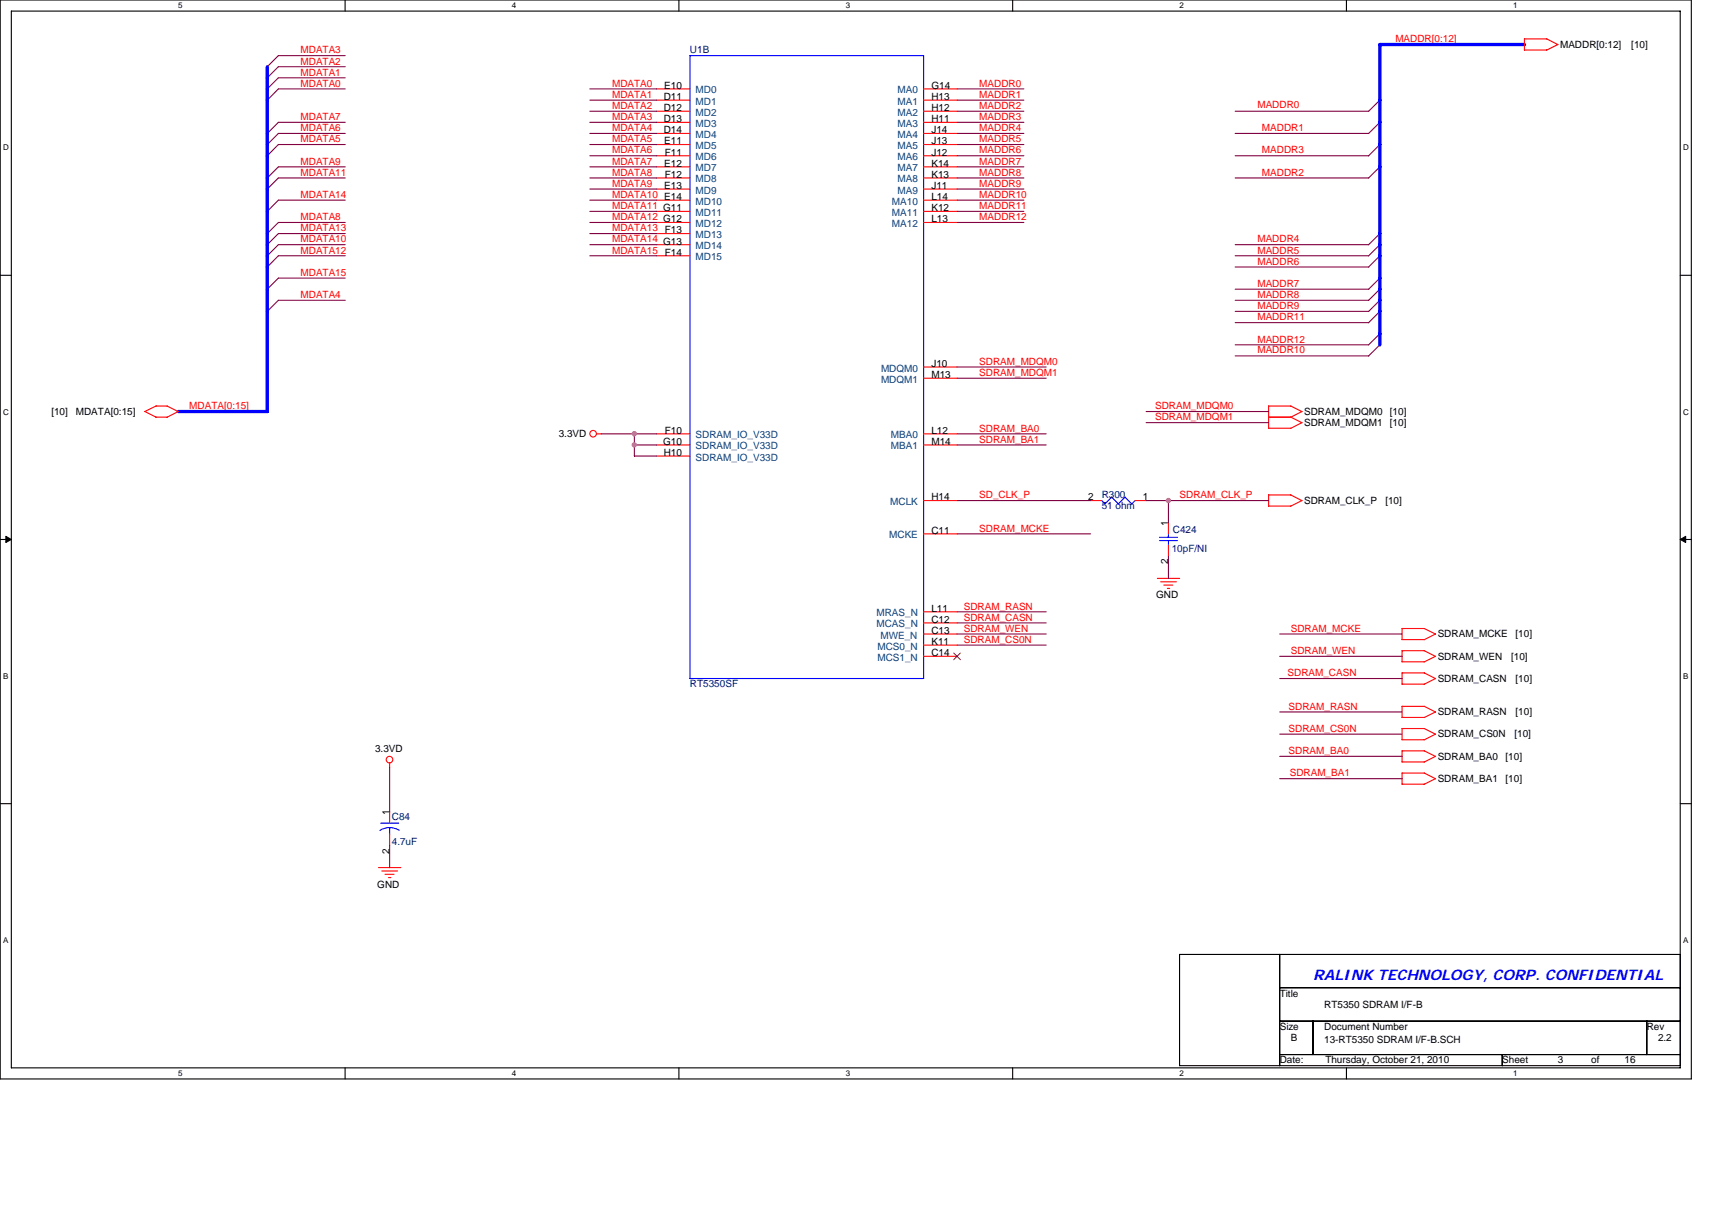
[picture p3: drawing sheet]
<svg xmlns="http://www.w3.org/2000/svg" width="297mm" height="210mm" viewBox="0 0 297 210" stroke-linecap="round" stroke-linejoin="round" font-family="sans-serif">
<path d="M0 0h293.5v187.2h-293.5zM2 1.9h289.5v183.4h-289.5z" fill="none" stroke="#000" stroke-width=".19"/>
<g fill="#fff">
<path d="M30.9 .2h.8v1.6h-.8z"/>
<path d="M30.9 185.5h.8v1.6h-.8z"/>
</g>
<path d="M59.9 0v1.9M59.9 185.3v1.9" fill="none" stroke="#000" stroke-width=".19"/>
<g fill="#fff">
<path d="M88.8 .2h.8v1.6h-.8z"/>
<path d="M88.8 185.5h.8v1.6h-.8z"/>
</g>
<path d="M117.8 0v1.9M117.8 185.3v1.9" fill="none" stroke="#000" stroke-width=".19"/>
<g fill="#fff">
<path d="M146.7 .2h.8v1.6h-.8z"/>
<path d="M146.7 185.5h.8v1.6h-.8z"/>
</g>
<path d="M175.7 0v1.9M175.7 185.3v1.9" fill="none" stroke="#000" stroke-width=".19"/>
<g fill="#fff">
<path d="M204.7 .2h.7v1.6h-.7z"/>
<path d="M204.7 185.5h.7v1.6h-.7z"/>
</g>
<path d="M233.6 0v1.9M233.6 185.3v1.9" fill="none" stroke="#000" stroke-width=".19"/>
<g fill="#fff">
<path d="M262.6 .2h.7v1.6h-.7z"/>
<path d="M262.6 185.5h.7v1.6h-.7z"/>
<path d="M.5 24.8h1v1.6h-1z"/>
<path d="M292 24.8h1v1.6h-1z"/>
<path d="M.5 70.7h1v1.5h-1z"/>
<path d="M292 70.7h1v1.5h-1z"/>
</g>
<path d="M0 47.8h2M291.5 47.8h2" fill="none" stroke="#000" stroke-width=".19"/>
<g fill="#fff">
<path d="M.5 116.5h.9v1.6h-.9z"/>
<path d="M292 116.5h.9v1.6h-.9z"/>
</g>
<path d="M0 93.6h2M291.5 93.6h2" fill="none" stroke="#000" stroke-width=".19"/>
<path d="M1 93.1l1 .5-1 .5zM291.5 93.6l1-.5v1z" fill="#000" stroke="#000" stroke-width=".17"/>
<g fill="#fff">
<path d="M.5 162.4h.9v1.5h-.9z"/>
<path d="M292 162.4h.9v1.5h-.9z"/>
</g>
<path d="M0 139.5h2M291.5 139.5h2M204.7 165.6h86.8v19.3h-86.8zM222 171.4h69.5M222 165.6v19.3M222 177.2h69.5M227.8 177.2v5.8M285.7 177.2v5.8M222 183h69.5M260.6 183v1.9" fill="none" stroke="#000" stroke-width=".19"/>
<g fill="none" stroke="#f00" stroke-width=".19">
<path d="M113.9 15.4h5.8M113.9 17.4h5.8M113.9 19.3h5.8M160.2 15.4h5.8M160.2 17.4h5.8M160.2 19.3h5.8M264.5 8.7h3.9M264.5 6.7v2M264.5 6.8h3.9M268.4 6.8l1.9 .9M270.3 7.7l-2 1M113.9 21.2h5.8"/>
<path d="M113.9 23.2h5.8M113.9 25.1h5.8M113.9 27h5.8M113.9 29h5.8M113.9 36.7h5.8M113.9 34.7h5.8M113.9 32.8h5.8M113.9 30.9h5.8M113.9 38.6h5.8M160.2 21.2h5.8M160.2 23.2h5.8M160.2 25.1h5.8"/>
<path d="M160.2 27h5.8M160.2 29h5.8M160.2 36.7h5.8M160.2 34.7h5.8M160.2 32.8h5.8M160.2 30.9h5.8M160.2 38.6h5.8M113.9 44.4h5.8M113.9 42.5h5.8M113.9 40.5h5.8M27.1 70.5h1.9M27.1 70.4l-2 1 1.9 1h2l1.9-1"/>
<path d="M29 70.5l1.9 .9M103.5 75.3h.8M113.9 75.3h5.8M113.9 77.2h5.8M113.9 79.1h5.8M160.2 75.3h5.8M160.2 63.7h5.8M160.2 65.6h5.8M160.2 77.2h5.8M220.1 72.4h3.9M224 70.5l1.9 .9M224 70.5h-3.9v3.8h3.9"/>
<path d="M225.9 71.4l-2 1 2 1-2 .9M160.2 86.9h5.8M160.2 92.6h5.8M189.2 86.9h2M196.9 86.9h2M202.7 90.7v1.9M202.7 94.6v1.9M224 85.9l1.9 1-1.9 .9h-3.9v-1.9h3.9M160.2 106.2h5.8M160.2 108.1h5.8M160.2 110h5.8M160.2 112h5.8"/>
<path d="M160.2 113.9h5.8M200.8 100.4h3.9M201.4 101h2.7M201.9 101.5h1.6M202.5 102.1h.4M243.3 109.1v1.9h3.8l2-1-2-.9M243.3 109.1h3.8M247.1 112.9l2 1-2 1h-3.8v-2h3.8M247.1 116.8l2 1-2 .9M247.1 116.8h-3.8v1.9h3.8M67.6 132.4v.8M243.3 122.6l-.1 1.9h3.9"/>
<path d="M243.3 126.4v2h3.8l2-1M243.3 134.1v2h3.8M243.3 122.6h3.8M243.3 126.4h3.8M243.3 134.2h3.8M247.1 122.6l2 1M247.1 126.4l2 1M247.1 130.3l2 1-2 .9M247.1 134.2l2 .9M247.1 130.3h-3.8v1.9h3.8M249.1 123.5l-2 1M249.1 135.1l-2 1"/>
<path d="M65.7 150.6h3.9M66.2 151.2h2.8M66.8 151.7h1.6M67.4 152.3h.4M67.6 140.9v2M67.6 144.8v1.9"/>
<circle cx="102.9" cy="75.3" r=".57"/>
<circle cx="67.6" cy="131.8" r=".57"/>
</g>
<path d="M119.7 9.7h40.5v108.1h-40.5zM192.9 86.3l1.1 1.2 1.2-1.2 1.2 1.1M192.9 86.3l-1.2 1.2-.6-.7M196.9 86.9l-.6 .6M201.2 93.2h3.1M201.2 93.8h3.1M202.7 92.6v.6M202.7 93.8v.8M66.1 142.9h3.1M67.6 143.6v1.2M69.3 144.1l-.8-.4-.9-.1-.9 .1-.8 .4" fill="none" stroke="#00f" stroke-width=".19"/>
<path d="M165.5 113.3l1.1 1.2M166.6 113.3l-1.1 1.2" fill="none" stroke="#804000" stroke-width=".17"/>
<g fill="none" stroke="#800040" stroke-width=".19">
<path d="M59.9 15.4h-11.6l-1.9 2M59.9 9.7h-11.6l-1.9 1.9M59.9 11.6h-11.6l-1.9 1.9M59.9 13.5h-11.6l-1.9 2M102.3 19.3h11.7M102.3 17.4h11.7M102.3 15.4h11.7M166 19.3h11.6M166 17.4h11.6M166 15.4h11.6M214.3 19.3h23.2M239.4 17.4l-2 1.9"/>
<path d="M59.9 23.2h-11.6l-1.9 1.9M59.9 25.1h-11.6l-1.9 2M59.9 38.6h-11.6l-1.9 2M59.9 21.2h-11.6l-1.9 2M59.9 30.9h-11.6l-1.9 1.9M59.9 29h-11.6l-1.9 1.9M59.9 34.7h-11.6l-1.9 2M102.3 21.2h11.7M102.3 29h11.7M102.3 25.1h11.7M102.3 23.2h11.7M102.3 27h11.7"/>
<path d="M102.3 34.7h11.7M102.3 36.7h11.7M102.3 30.9h11.7M102.3 32.8h11.7M102.3 38.6h11.7M166 21.2h11.6M166 29h11.6M166 25.1h11.6M166 23.2h11.6M166 27h11.6M166 34.7h11.6M166 36.7h11.6"/>
<path d="M166 30.9h11.6M166 32.8h11.6M166 38.6h11.6M214.3 23.2h23.2M214.3 27h23.2M214.3 30.9h23.2M239.4 29l-2 1.9M239.4 25.1l-2 2M239.4 21.2l-2 2M59.9 42.5h-11.6l-1.9 1.9M59.9 44.4h-11.6l-1.9 2M59.9 40.5h-11.6l-1.9 2"/>
<path d="M59.9 48.3h-11.6l-1.9 1.9M59.9 52.1h-11.6l-1.9 2M102.3 40.5h11.7M102.3 42.5h11.7M102.3 44.4h11.7M214.3 42.5h23.2M214.3 44.4h23.2M214.3 59.8h23.2M214.3 46.3h23.2M214.3 50.2h23.2M214.3 54h23.2M214.3 52.1h23.2"/>
<path d="M214.3 56h23.2M239.4 57.9l-2 2M239.4 48.3l-2 1.9M239.4 59.8l-2 2M239.4 40.5l-2 2M239.4 50.2l-2 1.9M239.4 52.1l-2 2M239.4 42.5l-2 1.9M239.4 54l-2 2M239.4 44.4l-2 2M104.3 75.3h9.7M110.1 75.3v3.8h3.9"/>
<path d="M110.1 77.2h3.9M166 77.2h15.5M166 75.3h15.5M166 63.7h15.5M166 65.6h15.5M198.9 71.4h21.2M198.9 73.3h21.2M214.3 61.8h23.2M166 92.6h23.2M166 86.9h23.2M198.9 86.9h21.2M202.7 86.9v3.8"/>
<path d="M202.7 96.5v3.9M166 110h15.5M166 106.2h15.5M166 112h15.5M166 108.1h15.5M222 110h21.3M222 117.8h21.3M222 113.9h21.3M67.6 133.2v7.7M222 123.5h21.3M222 131.3h21.3M222 127.4h21.3"/>
<path d="M222 135.1h21.3M67.6 146.7v3.9"/>
</g>
<path d="M46.4 11.6v59.8M264.5 7.7h-25.1v52.2M30.9 71.4h15.5" fill="none" stroke="#00f" stroke-width=".57"/>
<g fill="#f0f" stroke="#f0f" stroke-width=".19">
<circle cx="110" cy="77.2" r=".38"/>
<circle cx="110" cy="75.3" r=".38"/>
<circle cx="202.7" cy="86.9" r=".38"/>
</g>
<text font-size="2.5" fill="#00f" x="227.8" y="170.1">RALINK TECHNOLOGY, CORP. CONFIDENTIAL</text>
<g font-size="1.7" fill="#f00">
<text x="52.2" y="9.3">MDATA3</text>
<text x="52.2" y="11.2">MDATA2</text>
<text x="242.1" y="7.3">MADDR[0:12]</text>
<text x="52.2" y="13.1">MDATA1</text>
<text x="52.2" y="15">MDATA0</text>
<text x="106.2" y="17">MDATA1</text>
<text x="106.2" y="15">MDATA0</text>
<text x="169.9" y="17">MADDR1</text>
<text x="169.9" y="15">MADDR0</text>
<text x="52.2" y="20.8">MDATA7</text>
<text x="52.2" y="22.8">MDATA6</text>
<text x="106.2" y="18.9">MDATA2</text>
<text x="106.2" y="20.8">MDATA3</text>
<text x="106.2" y="22.8">MDATA4</text>
<text x="169.9" y="20.8">MADDR3</text>
<text x="169.9" y="18.9">MADDR2</text>
<text x="169.9" y="22.8">MADDR4</text>
<text x="218.2" y="18.7">MADDR0</text>
<text x="218.9" y="22.8">MADDR1</text>
<text x="52.2" y="24.7">MDATA5</text>
<text x="52.2" y="28.6">MDATA9</text>
<text x="106.2" y="28.6">MDATA7</text>
<text x="106.2" y="24.7">MDATA5</text>
<text x="106.2" y="26.6">MDATA6</text>
<text x="169.9" y="26.6">MADDR6</text>
<text x="169.9" y="28.6">MADDR7</text>
<text x="169.9" y="24.7">MADDR5</text>
<text x="218.9" y="26.6">MADDR3</text>
<text x="52.2" y="34.4">MDATA14</text>
<text x="52.2" y="30.5">MDATA11</text>
<text x="106.2" y="34.4">MDATA10 E14</text>
<text x="106.2" y="30.5">MDATA8</text>
<text x="106.2" y="32.4">MDATA9</text>
<text x="169.9" y="32.4">MADDR9</text>
<text x="169.9" y="30.5">MADDR8</text>
<text x="169.9" y="34.4">MADDR10</text>
<text x="218.9" y="30.5">MADDR2</text>
<text x="52.2" y="40.2">MDATA13</text>
<text x="52.2" y="38.2">MDATA8</text>
<text x="106.2" y="36.3">MDATA11 G11</text>
<text x="106.2" y="38.2">MDATA12 G12</text>
<text x="106.2" y="40.2">MDATA13 F13</text>
<text x="169.9" y="36.3">MADDR11</text>
<text x="169.9" y="38.2">MADDR12</text>
<text x="52.2" y="42.1">MDATA10</text>
<text x="52.2" y="44">MDATA12</text>
<text x="52.2" y="47.9">MDATA15</text>
<text x="106.2" y="42.1">MDATA14 G13</text>
<text x="106.2" y="44">MDATA15 F14</text>
<text x="218.2" y="44">MADDR5</text>
<text x="218.2" y="45.9">MADDR6</text>
<text x="218.2" y="42.1">MADDR4</text>
<text x="52.2" y="51.7">MDATA4</text>
<text x="218.2" y="49.8">MADDR7</text>
<text x="218.2" y="53.7">MADDR9</text>
<text x="218.2" y="51.7">MADDR8</text>
<text x="218.2" y="59.5">MADDR12</text>
<text x="218.2" y="55.6">MADDR11</text>
<text x="169.9" y="63.3">SDRAM_MDQM0</text>
<text x="169.9" y="65.2">SDRAM_MDQM1</text>
<text x="218.2" y="61.2">MADDR10</text>
<text x="32.8" y="71">MDATA[0:15]</text>
<text x="200.4" y="71">SDRAM_MDQM0</text>
<text x="169.9" y="74.9">SDRAM_BA0</text>
<text x="169.9" y="76.8">SDRAM_BA1</text>
<text x="200.4" y="73">SDRAM_MDQM1</text>
<text x="169.9" y="86.5">SD_CLK_P</text>
<text x="204.7" y="86.5">SDRAM_CLK_P</text>
<text x="169.9" y="92.3">SDRAM_MCKE</text>
<text x="167.2" y="105.8">SDRAM_RASN</text>
<text x="167.2" y="107.7">SDRAM_CASN</text>
<text x="167.2" y="109.6">SDRAM_WEN</text>
<text x="167.2" y="111.6">SDRAM_CS0N</text>
<text x="224" y="113.5">SDRAM_WEN</text>
<text x="224" y="109.6">SDRAM_MCKE</text>
<text x="223.4" y="117.4">SDRAM_CASN</text>
<text x="223.6" y="123.1">SDRAM_RASN</text>
<text x="223.6" y="130.9">SDRAM_BA0</text>
<text x="223.6" y="127">SDRAM_CS0N</text>
<text x="223.8" y="134.7">SDRAM_BA1</text>
</g>
<g font-size="1.7" fill="#000080">
<text x="119.7" y="9.3">U1B</text>
<text x="191.2" y="86.5">R300</text>
<text x="191.2" y="88.4">51 ohm</text>
<text x="203.3" y="95.7">10pF/NI</text>
<text x="203.5" y="92.5">C424</text>
<text x="119.7" y="119.3">RT5350SF</text>
<text x="68" y="142.3">C84</text>
<text x="68" y="146.7">4.7uF</text>
</g>
<g font-size="1.7">
<text x="270.7" y="8.3">MADDR[0:12]</text>
<text x="283" y="8.3">[10]</text>
<text x="115.2" y="17.4">D11</text>
<text x="115.2" y="15.4">E10</text>
<text x="161.6" y="15.4">G14</text>
<text x="161.6" y="17.4">H13</text>
<text x="115.2" y="21.2">D13</text>
<text x="115.2" y="19.3">D12</text>
<text x="115.2" y="23.1">D14</text>
<text x="161.6" y="21.2">H11</text>
<text x="161.6" y="19.3">H12</text>
<text x="161.6" y="23.1">J14</text>
<text x="115.2" y="25.1">E11</text>
<text x="115.2" y="28.9">E12</text>
<text x="115.4" y="27">F11</text>
<text x="161.6" y="28.9">K14</text>
<text x="161.6" y="27">J12</text>
<text x="161.6" y="25.1">J13</text>
<text x="115.2" y="32.8">E13</text>
<text x="115.4" y="30.9">F12</text>
<text x="161.6" y="34.7">L14</text>
<text x="161.6" y="32.8">J11</text>
<text x="161.6" y="30.9">K13</text>
<text x="161.6" y="36.7">K12</text>
<text x="161.6" y="38.6">L13</text>
<text x="161.6" y="63.7">J10</text>
<text x="161.6" y="65.6">M13</text>
<text x="8.9" y="72">[10]</text>
<text x="13.2" y="72">MDATA[0:15]</text>
<text x="96.9" y="75.9">3.3VD</text>
<text x="115.1" y="77.2">G10</text>
<text x="115.4" y="75.3">F10</text>
<text x="161.6" y="75.3">L12</text>
<text x="161.6" y="77.2">M14</text>
<text x="226.3" y="72">SDRAM_MDQM0</text>
<text x="226.3" y="73.9">SDRAM_MDQM1</text>
<text x="241.1" y="72">[10]</text>
<text x="241.1" y="73.9">[10]</text>
<text x="115.2" y="79.1">H10</text>
<text x="161.6" y="86.8">H14</text>
<text x="188.8" y="86.8">2</text>
<text x="198.3" y="86.8">1</text>
<text x="226.3" y="87.4">SDRAM_CLK_P</text>
<text x="240.4" y="87.4">[10]</text>
<text x="161.6" y="92.6">C11</text>
<text x="202.7" y="91.3" transform="rotate(-90 202.7 91.3)">1</text>
<text x="202.7" y="98" transform="rotate(-90 202.7 98)">2</text>
<text x="161.6" y="106.2">L11</text>
<text x="200.6" y="103.8">GND</text>
<text x="161.6" y="108.1">C12</text>
<text x="161.6" y="110">C13</text>
<text x="161.6" y="111.9">K11</text>
<text x="161.6" y="113.9">C14</text>
<text x="249.4" y="110.6">SDRAM_MCKE</text>
<text x="262.9" y="110.6">[10]</text>
<text x="249.4" y="118.3">SDRAM_CASN</text>
<text x="249.4" y="114.5">SDRAM_WEN</text>
<text x="262.2" y="114.5">[10]</text>
<text x="262.9" y="118.3">[10]</text>
<text x="249.4" y="124.1">SDRAM_RASN</text>
<text x="262.9" y="124.1">[10]</text>
<text x="65.1" y="130.5">3.3VD</text>
<text x="249.4" y="128">SDRAM_CS0N</text>
<text x="249.4" y="131.8">SDRAM_BA0</text>
<text x="261.2" y="131.8">[10]</text>
<text x="262.8" y="128">[10]</text>
<text x="249.4" y="135.7">SDRAM_BA1</text>
<text x="261.2" y="135.7">[10]</text>
<text x="67.6" y="141.5" transform="rotate(-90 67.6 141.5)">1</text>
<text x="67.6" y="148.1" transform="rotate(-90 67.6 148.1)">2</text>
<text x="65.5" y="154.1">GND</text>
<text x="222" y="173">Title</text>
<text x="222" y="178.8">Size</text>
<text x="229.8" y="174.9">RT5350 SDRAM I/F-B</text>
<text x="229.8" y="178.8">Document Number</text>
<text x="285.7" y="178.8">Rev</text>
<text x="222" y="184.6">Date:</text>
<text x="224" y="180.7">B</text>
<text x="229.8" y="181.1">13-RT5350 SDRAM I/F-B.SCH</text>
<text x="230" y="184.6">Thursday, October 21, 2010</text>
<text x="260.6" y="184.6">Sheet</text>
<text x="270.3" y="184.6">3</text>
<text x="276.1" y="184.6">of</text>
<text x="281.9" y="184.6">16</text>
<text x="287.7" y="180.7">2.2</text>
</g>
<g font-size="1.7" fill="#004080">
<text x="120.7" y="16.2">MD0</text>
<text x="155.7" y="16.2">MA0</text>
<text x="120.7" y="22">MD3</text>
<text x="120.7" y="18.2">MD1</text>
<text x="120.7" y="20.1">MD2</text>
<text x="120.7" y="23.9">MD4</text>
<text x="155.7" y="22">MA3</text>
<text x="155.7" y="20.1">MA2</text>
<text x="155.7" y="18.2">MA1</text>
<text x="155.7" y="23.9">MA4</text>
<text x="120.7" y="25.9">MD5</text>
<text x="120.7" y="27.8">MD6</text>
<text x="120.7" y="29.7">MD7</text>
<text x="155.7" y="29.7">MA7</text>
<text x="155.7" y="27.8">MA6</text>
<text x="155.7" y="25.9">MA5</text>
<text x="120.7" y="35.5">MD10</text>
<text x="120.7" y="33.6">MD9</text>
<text x="120.7" y="31.7">MD8</text>
<text x="154.7" y="35.5">MA10</text>
<text x="155.7" y="33.6">MA9</text>
<text x="155.7" y="31.7">MA8</text>
<text x="120.7" y="37.5">MD11</text>
<text x="120.7" y="41.3">MD13</text>
<text x="120.7" y="39.4">MD12</text>
<text x="154.7" y="37.5">MA11</text>
<text x="154.7" y="39.4">MA12</text>
<text x="120.7" y="45.2">MD15</text>
<text x="120.7" y="43.2">MD14</text>
<text x="152.9" y="64.5">MDQM0</text>
<text x="152.9" y="66.4">MDQM1</text>
<text x="120.7" y="76.1">SDRAM_IO_V33D</text>
<text x="120.7" y="78">SDRAM_IO_V33D</text>
<text x="154.6" y="76.1">MBA0</text>
<text x="154.6" y="78">MBA1</text>
<text x="120.7" y="79.9">SDRAM_IO_V33D</text>
<text x="154.5" y="87.7">MCLK</text>
<text x="154.3" y="93.4">MCKE</text>
<text x="152.1" y="107">MRAS_N</text>
<text x="152.1" y="108.9">MCAS_N</text>
<text x="152.2" y="112.7">MCS0_N</text>
<text x="152.8" y="110.8">MWE_N</text>
<text x="152.2" y="114.7">MCS1_N</text>
</g>
<g font-size="1.4">
<text x="30.9" y="1.5">5</text>
<text x="88.8" y="1.5">4</text>
<text x="146.7" y="1.5">3</text>
<text x="204.7" y="1.5">2</text>
<text x="262.6" y="1.5">1</text>
<text x=".5" y="26.1">D</text>
<text x="292" y="26.1">D</text>
<text x=".5" y="71.9">C</text>
<text x="292" y="71.9">C</text>
<text x=".5" y="117.8">B</text>
<text x="292" y="117.8">B</text>
<text x=".5" y="163.6">A</text>
<text x="292" y="163.6">A</text>
<text x="30.9" y="186.8">5</text>
<text x="88.8" y="186.8">4</text>
<text x="146.7" y="186.8">3</text>
<text x="204.7" y="186.8">2</text>
<text x="262.6" y="186.8">1</text>
</g>
</svg>
